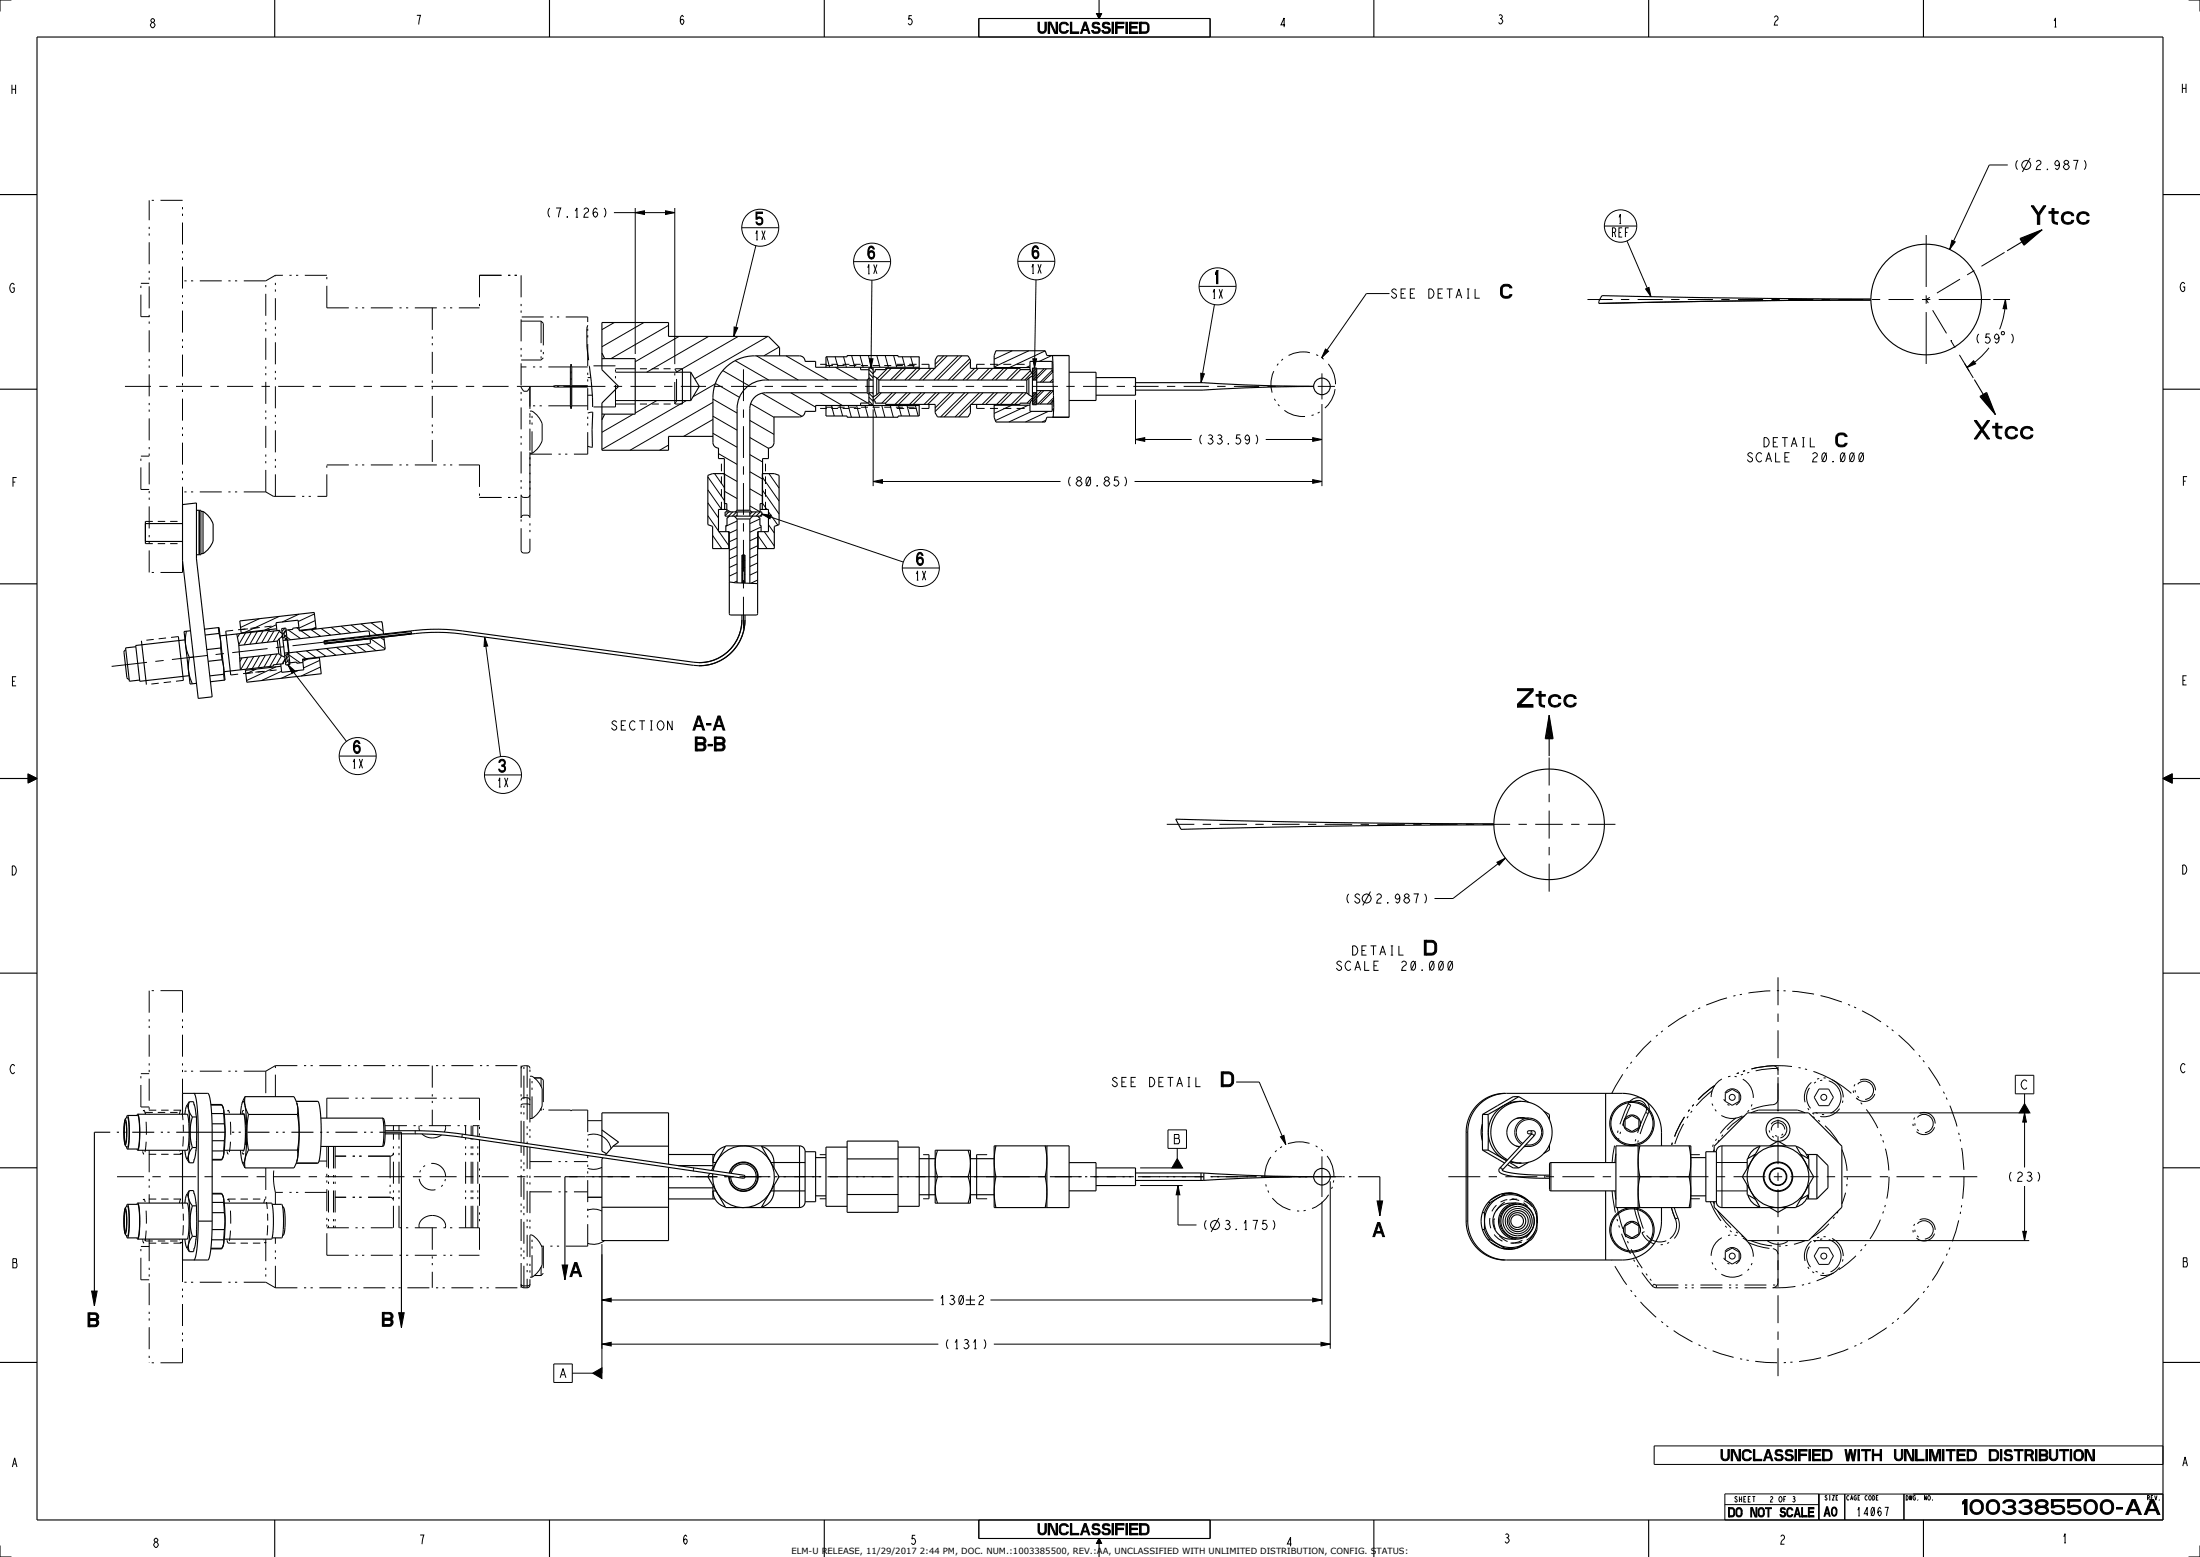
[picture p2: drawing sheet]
<svg xmlns="http://www.w3.org/2000/svg" width="1189mm" height="841mm" viewBox="0 0 1189 841" stroke-linecap="round" stroke-linejoin="round" font-family="sans-serif">
<g fill="#000">
<path d="M561 12h1v4a1.5 1.5 0 0 0 1 1 1.5 1.5 0 0 0 2-1v-4v4a2.3 2.3 0 0 1-2 2 2.3 2.3 0 0 1-2-2zM593 7h2l-1 3zM343 115l5-1v2zM360 114l5 1-5 1zM1055 130l2 1-3 4zM889 156l2-1 1 5zM1084 162l1 5h-2zM397 177h2l-2 5zM470 194h2l-1 5zM558 194h2l-1 5zM716 189l2 1-4 3zM1067 195l1 2-5 1z"/>
<path d="M649 202h2l-2 5zM614 237l5-1v2zM709 236l5 1-5 1zM412 278h5l-1 2zM472 260l5-1v2zM709 259l5 1-5 1zM156 359l3 3-1 2zM262 344l2 5h-2zM15 418l5 3-5 2zM1169 421l5-3v5zM809 466l5-3-4 4zM692 614l2-1 1 5z"/>
<path d="M1094 601l1 5h-2zM1094 596l3 5h-6zM636 626l3 5h-6zM637 640l1 5h-2zM744 649h3l-1 8zM745 660l-2 8h-1zM743 665h4v1h-4zM745 660h1l2 8h-1zM1093 665h2l-1 5zM304 683h3l-2 8zM311 682l-2 8h-1zM309 687h4v1h-4z"/>
<path d="M311 682h1l2 8h-1zM48 709h1v8h-1zM49 709h2a2.1 2.1 0 0 1 2 2 2.1 2.1 0 0 1-2 2h-2v-1h2l1-1-1-1h-2zM49 712h2a2.2 2.2 0 0 1 2 2 2.2 2.2 0 0 1-2 3h-2v-1h2l1-1v-2h-3zM50 697h3l-2 8zM207 709h1v7h-1zM208 709h2a2.1 2.1 0 0 1 2 2 2.1 2.1 0 0 1-2 2h-2v-1h2l1-1-1-1h-2zM208 712h2a2.2 2.2 0 0 1 2 2 2.2 2.2 0 0 1-2 2h-2v-1h2l1-1v-1h-3zM215 709h3l-1 8zM325 702l5-1v2zM709 701l5 1-5 1zM325 726l5-1v2z"/>
<path d="M714 725l5 1-5 1zM930 783h1v4a1.5 1.5 0 0 0 1 1 1.5 1.5 0 0 0 2-1v-4h1v4a2.3 2.3 0 0 1-3 2 2.3 2.3 0 0 1-2-2zM1127 783h1v6h-1zM1128 783l3 6h-1zM1131 783h1v6h-1zM934 814h1v5h-1zM935 814h2v1v3v1h-2h2v-1v-3h-2zM978 814h2v1h-2zM978 816h2v1h-2zM978 819h2h-2zM1061 811l1-1h1l-2 3zM1062 810h1v8h-1z"/>
<path d="M1065 816h1a2.7 2.7 0 0 0 3 1 2.7 2.7 0 0 0 2-4v-1h1a4 4 0 0 1-2 6 4 4 0 0 1-5-2zM1066 811a4 4 0 0 1 6 1h-1a2.7 2.7 0 0 0-4-1 2.7 2.7 0 0 0-1 4v1h-1v-3zM561 823h1v4a1.5 1.5 0 0 0 1 1 1.5 1.5 0 0 0 2-1v-4h1v4a2.3 2.3 0 0 1-3 2 2.3 2.3 0 0 1-2-2zM594 831l1 3h-2z"/>
</g>
<g fill="none" stroke="#000" stroke-width=".54">
<path d="M529 10h125v10h-125zM561 12h1v4a1.5 1.5 0 0 0 1 1 1.5 1.5 0 0 0 2-1v-4v4a2.3 2.3 0 0 1-2 2 2.3 2.3 0 0 1-2-2zM593 7h2l-1 3zM593 7h2M1085 89h-10l-21 46M1090 87a4 4 0 0 0 0 5M1097 85l-4 8M1121 87h2l-1 5M323 113l-1-1-1 2v3h1l1-1v-1l-1-1-1 2M332 115h33M343 115l5-1v2zM343 112v79"/>
<path d="M360 114l5 1-5 1zM365 112v85M409 133l-12 49M421 123h-20M867 122h18M879 130l13 30M1055 130l2 1-3 4zM471 151v48l1 1M481 141h-20M560 151l-1 48M570 141h-20M668 155h-20"/>
<path d="M751 159h-13l-24 34M793 156h1M793 156v5M797 156v5h3M889 156l2-1 1 5zM332 174l-7 4M348 174l-23 13M361 176l-31 18M397 177h2l-2 5zM656 165l-7 42M793 161h1M1077 162h9"/>
<path d="M1082 180l1-1v1l-1 1zM1084 162l1 5h-2zM1084 162l-1 9-2 7M343 199h.1M346 199h4M352 199h4M359 199h3M365 199h4M367 182l-24 13M383 182l-33 19M397 195l18 10M399 182l-33 19"/>
<path d="M409 192l22 13M415 182l-40 23M421 187l-8 5M425 192l22 13M441 197h.1M443 197h4M446 197h4M447 193l1 5M449 197h4M451 193l2 5M452 198l11 7M453 197h3"/>
<path d="M455 197h4M456 193l1 5M459 197h4M460 192l2 6M461 197h4M465 192l2 6M465 197h4M469 192l2 6M470 200l2 2M470 194h2l-1 5zM472 197h3M473 200h.1"/>
<path d="M474 192l2 6M478 197h4M478 192l2 6M480 199l-6 5M482 199l-7 6M483 192l2 6M484 197h4M485 197h4M488 199l-7 6M488 193l1 5M489 199l-6 6M490 197h4"/>
<path d="M491 197h4M492 193l2 5M495 199l-6 6M497 193h.1M497 199l-6 6M498 197h4M503 199l-6 6M505 199l-6 6M510 192l-5 5M512 192l-7 7M518 192l-13 13M520 192l-13 13"/>
<path d="M524 194l-11 11M524 195l-9 10M527 199l-7 6M528 197h4M529 199l-7 6M535 199l-7 6M535 197h4M537 199l-7 6M542 197h5M542 199l-6 6M544 199l-6 6M547 189l-10 5"/>
<path d="M549 197h5M550 199l-6 6M552 200l-6 5M556 189l-19 9M557 198l-2 1M558 199h.1M558 194h2l-1 5zM560 199l-2 2M560 200l-2 2M560 199h.1M564 199l-4 4M565 190l-19 9"/>
<path d="M566 199l-6 5M568 192l-6 3M569 200l-7 6M569 196h.1M716 189l2 1-4 3zM1062 196l2 4M1067 195l1 2-5 1zM1069 180a4 4 0 0 0 0 5M1075 188l-5 5-7 5M1075 180h-2v2a1.5 1.5 0 0 1 2 1 1.5 1.5 0 0 1 0 2 1.5 1.5 0 0 1-2 0M1080 182l-1 1h-1v-1v-1l1-1 1 1v3l-1 1h-1M343 218h.1"/>
<path d="M346 218h4M352 218h4M355 216l-12 7M359 218h3M365 218h4M371 216l-46 27M385 217l-45 26M385 216l13 7M387 207l-12 7M387 207l13 8M391 200l14 8M406 218l12 7"/>
<path d="M412 212l21 13M427 212l14 8M443 212l12 7M446 220h4M449 219l2 6M453 220h3M454 219l1 6M458 219l2 6M459 220h4M459 212l10 6M463 219l2 6M465 220h4"/>
<path d="M467 219l2 6M470 212l2 3v-1M470 217l2 2M470 215l2 2M470 204l1 1M470 202l2 2M471 212l1 1M472 220h3M472 219l2 6M476 212l-4 4M477 219l1 6M478 220h4"/>
<path d="M481 219l2 6M482 212l-5 6M484 212l-5 6M484 220h4M486 219l1 6M490 212l-6 6M490 219l2 6M490 220h4M492 212l-6 6M495 219l1 6M498 212l-6 6M500 212l-6 6"/>
<path d="M506 212l-7 6M508 212l-7 6M514 212l-9 8M516 212l-11 10M521 212l-13 13M523 212l-13 13M524 219l-6 6M529 212l-13 13M531 212l-6 6M537 212l-6 6M538 219h-1M539 212l-6 6"/>
<path d="M545 212l-6 6M547 219l-10 4M547 212l-6 6M553 212l-7 6M555 212l-7 6M556 219l-18 8M557 200l-5 5M558 201l-4 4M558 215l-3 3M558 212h.1M560 212l-2 2M560 202l-2 2"/>
<path d="M560 203l-2 2M560 205h.1M560 215l-2 3M560 217l-1 2M563 211l-5 5M564 211l-4 4M568 211l-7 7M569 201l-5 5M569 200h.1M569 205l-2 1M569 206h.1M569 211l-7 7"/>
<path d="M569 215l-3 3M569 216h.1M569 217l-2 1M614 216v24M649 202h2l-2 5zM714 218v45M342 224l-17 9M385 227l-16 9M385 234l13 8M385 225l13 7M405 236l10 6M405 227l13 8"/>
<path d="M441 221h.1M443 221h4M449 221h4M455 221h4M461 221h4M472 221v42M485 221h4M491 221h4M498 221h4M528 221h4M535 221h4M542 221h5"/>
<path d="M549 221h5M558 222l-13 6M565 227l-2 1M567 222l-13 6M569 225h.1M569 221h.1M614 237l5-1v2zM614 237h30M675 237l-1 1-1-1v-2h1l1 1v2l-1 2-1-1M684 237h30M709 236l5 1-5 1zM953 236a2.5 2.5 0 0 1 3 3 2.5 2.5 0 0 1-3 2z"/>
<path d="M361 240l-5 3M383 258l9 13M386 256l6 8M388 245l10 6M390 248h.1M390 250v5M390 257v4M391 256l1 1M391 256l7 4M405 255l7 4M405 246l7 4M412 258l9 13"/>
<path d="M414 248h.1M414 250v5M414 257v4M416 256l5 8M604 258h-1l-1 2a1.5 1.5 0 0 1 2 0 1.5 1.5 0 0 1 0 2 1.5 1.5 0 0 1-2 0M709 259l5 1-5 1zM947 245h-1h-1l2 3v1l-1 1-2-2M980 245h1h1v1l-1 1-1 3h2M1005 245h1h1v1v3l-1 1-1-2zM1007 245l-2 5M383 279l5 8M383 272l5 8"/>
<path d="M383 265l7 10M390 264v4M390 271v4M391 265l7 4M393 275l2 2M394 277l-2 1M396 277l-2 2M398 277l-2 2M398 278v1M405 273l6 3M405 264l7 4M407 277l-2 1"/>
<path d="M409 277l-3 2M411 277l-2 2M412 278h5l-1 2zM412 278l-1 1M412 278l76 26M412 272l2 3M412 265l9 13M414 264v4M414 271v4M415 276l5 8M472 260l5-1v2zM472 260h101"/>
<path d="M613 260h101M79 294h4M79 282h4M85 294h4M85 282h4M92 294h4M92 282h4M385 296h.1M385 289l5 7M389 287l5 8M393 287l1 1M398 281l-6 3"/>
<path d="M398 286l-4 2M398 291l-4 2M398 295l-4 2M398 300l-4 2M409 290l-4 2M409 295l-4 2M409 299l-4 2M410 289l5 7M411 280l-6 3M411 285l-6 2M413 287l5 8M415 283l3 5"/>
<path d="M398 305l-4 2M398 309l-4 2M398 314l-1 1M401 303h.1M401 307h.1M401 311h.1M401 314v1M403 303h-1M403 306l-1 1M403 310h-1M403 314h-1M409 304l-4 2"/>
<path d="M409 309l-4 2M409 313l-3 2M508 307h-20M134 340h-5M140 334l-10 5M140 339h-5M147 338l-4 1M149 337l-6 3M151 333l-19 9M154 339l-2 2M160 339l2 1M162 332l-9 4"/>
<path d="M170 332l-9 4M170 335l-8 4M171 339l-2 1M173 339l6 4M179 339l5 3M184 338l6 4M190 338l5 3M195 337l9 6M201 336l6 5M206 336h.1M83 345l-4 1M90 345h-4"/>
<path d="M96 344h-4M126 340l-4 1M130 342l-2 2M131 355l-1 2M133 342l-4 6M134 355l-4 7M136 342l-4 6M137 355l-4 6M139 341l-4 7M140 354l-4 7M142 341l-4 7M143 354l-3 7"/>
<path d="M145 340l-4 7M147 354l-4 6M148 341l-3 6M150 353l-4 7M151 340l-3 7M152 354l-3 5M153 343l-1 1M153 358v1M154 343l3 3M154 356l-1 1M155 341l-2 2M155 343l-2 2"/>
<path d="M155 345l-1 1M156 359l3 3-1 2zM156 353l6 5M156 353l-2 1M156 340l6 5M156 354l-2 2M156 356l-2 2M157 358l-1 1 31 41M160 352l5 4M163 341l5 3M166 352l5 3M166 356l-2 1"/>
<path d="M168 340l5 4M171 351l5 4M173 357l-9 4M176 350l6 4M177 347l-1 1M181 346h-2M182 350l5 3M183 347h-2M186 345h-1M187 349l5 4M188 346h-1M192 344l-1 1"/>
<path d="M193 348l5 4M194 345l-1 1M197 344h-1M198 348l5 3M199 345h-1M200 345l8 5M203 343h-1M205 344l-1 1M206 344l2 2M209 342l-1 1M211 343l-2 1M214 342h-1"/>
<path d="M216 343h-1M220 341l-1 1M222 342l-1 1M262 344l2 5h-2zM262 344l9 65M86 369h-4M92 368l-4 1M99 368h-4M129 364l-4 1M137 363l-6 1M138 361l-5 3M143 363h-5"/>
<path d="M149 360l-16 8M149 362h-3M152 363l-11 5M161 362l-9 4M173 360l-10 5M174 364h-1M333 390l-1-1-1 1 2 3v1h-1l-2-1M336 392h1M338 389h-2v5h2M15 418l5 3-5 2zM15 418l5 3-5 2M203 408h-20"/>
<path d="M282 419h-20M1169 421l5-3v5zM809 466l5-3-4 4zM814 463l-29 22h-10M729 483a4 4 0 0 0 0 5M735 484l-1-1-2 1 3 2v1l-2 1-1-1M741 482l-4 7M744 484l1-1 2 1-3 3v1h3M750 487v1zM757 484l-2 2-1-1v-1l1-1 1 1 1 2-2 2-1-1M760 485l-1-1 1-1 2 1-1 1M764 483h3l-2 5"/>
<path d="M725 520l-1-1-1 1 2 2v2h-2l-1-1M731 511a2.5 2.5 0 0 1 3 2 2.5 2.5 0 0 1-3 3zM758 520v-1l2 1v1l-2 2v1h2M783 520l1-1 1 2v2l-1 1-1-2zM785 519l-2 5M77 600h.1M78 600h-1M78 600h.1M80 600h4M87 600h4M94 600h4M97 600v1"/>
<path d="M98 600h-1M98 600h.1M123 600h.1M123 600h1M124 600h.1M131 600v1M131 600h.1M131 600h1M132 600h.1M604 583l-1-1-2 1 3 2-1 2h-1l-1-1M646 582v5h3M668 584h13l14 34"/>
<path d="M1089 581h10v10h-10zM1094 596l3 5h-6zM1094 591v5M77 602h.1M78 600v1M79 601h4M79 619v2M79 619h.1M79 618v1M79 617v1M79 606h.1M79 606v2"/>
<path d="M79 608h.1M79 608v5M79 613h.1M85 601h4M92 601h4M97 601v1M97 601h.1M97 600h.1M98 601h.1M98 601l1 2M98 602h1M99 602v1"/>
<path d="M99 603h.1M99 603v1M99 604h.1M99 604v1M99 618v1M99 617v1M99 608v3M99 615v3M99 615h.1M99 614h.1M99 614v1M99 611h.1"/>
<path d="M123 602h.1M124 600v1M124 619v2M124 619h.1M125 618l-1 1M125 618h.1M125 617h.1M125 606h.1M125 606v2M125 617v1M125 608h.1M125 608v5"/>
<path d="M125 608v1M131 601v1M131 601h.1M132 602h.1M132 602v1M132 603h.1M132 603l1 2M133 605h.1M133 605v2M133 618v1M133 618h.1M133 607h.1"/>
<path d="M133 607v1M133 616v2M133 616h.1M133 614v2M133 614h.1M133 612v2M631 610h10v10h-10zM692 614l2-1 1 5zM792 612h1M931 619v33M980 601h117M1094 601l1 5h-2z"/>
<path d="M1094 601v30M77 621h.1M77 621v1M77 622h.1M77 622v1M77 623h.1M77 623h1M78 623h.1M78 622h.1M79 621l-1 1M79 621h.1M80 623h4"/>
<path d="M87 623h4M94 623h4M97 622h.1M97 623h1M98 623h.1M123 621h.1M123 621v1M123 622h.1M123 622v1M123 623h.1M124 622h.1M124 621v1"/>
<path d="M124 621h.1M131 621h.1M131 622h.1M131 622v1M131 623h.1M131 624h.1M131 623v1M132 623l-1 1M132 623h-1M132 623h.1M443 624h3M499 624h3"/>
<path d="M528 624h6M616 631h23M636 626l3 5h-6zM636 620v6M719 638v91M914 624h5M928 628h16M77 648h.1M78 648h-1M78 648h.1M78 648v1M78 649h.1"/>
<path d="M79 654h.1M79 654v2M79 656h.1M79 656v5M80 648h4M87 648h4M94 648h4M97 649v1M97 649h.1M97 648h.1M97 648v1M98 648h-1"/>
<path d="M98 648h.1M98 649h.1M98 649l1 2M99 650v1M99 651h.1M99 651v1M99 652h.1M99 652v1M99 656v3M99 659h.1M123 650h.1M123 648h.1"/>
<path d="M123 648h1M123 648h4M124 648h.1M124 648v1M125 654h.1M125 654v2M125 656h.1M125 656v5M125 656v1M130 648h4M137 648h4M143 649v1"/>
<path d="M143 649h.1M143 648v1M143 648h.1M144 649v2M144 650v1M144 651h.1M144 651v1M144 652h.1M144 652v1M145 656v3M443 648h3M499 648h3"/>
<path d="M528 648h6M616 640h23M637 640l1 5h-2zM637 640v22h10M652 659a4 4 0 0 0 0 5M659 658l-4 7M685 659h-2l-1 2a1.6 1.6 0 0 1 3 1 1.5 1.5 0 0 1-1 2 1.5 1.5 0 0 1-2-1M714 649v56M744 649h3l-1 8zM792 660h1M805 659h.1M805 659v2"/>
<path d="M805 658v1M806 654h.1M807 659v2M807 659h.1M807 658h.1M807 658v1M807 652l-1 2M807 652v1M807 652h.1M808 652h-1M809 651h-1M809 651l-1 1"/>
<path d="M809 651h.1M809 654h.1M809 653h.1M810 653h.1M810 652h.1M810 652l-1 2M811 649h.1M811 651l-1 1M811 651h.1M813 649l-2 2M813 648h.1M813 648l-2 1"/>
<path d="M815 648h-2M817 648h1M818 648h-2M818 648h.1M818 648h1M818 648h3M820 648h-1M820 648h-2M821 648h.1M823 650h.1M823 650l2 1M824 649h.1"/>
<path d="M824 649l2 1M825 649h.1M825 651h.1M825 651l1 1M826 650h.1M826 650h1M826 650l2 2M827 650h.1M827 653h.1M828 651h.1M828 652h.1M830 655v1"/>
<path d="M830 655h.1M830 656l1 2M830 656h.1M831 658h.1M831 658v2M914 648h5M928 643h16M1094 641v29M77 669h.1M77 669v1M77 670h.1M77 670v1"/>
<path d="M77 671h.1M77 671h1M78 671h.1M78 670h.1M79 670h4M79 669l-1 1M79 669h.1M79 667v2M79 667h.1M79 666v1M79 665v1M79 661h.1"/>
<path d="M80 671h4M85 670h4M87 671h4M92 670h4M94 671h4M97 669h.1M97 670h.1M97 671h.1M97 671h1M98 671h.1M99 666v1M99 665v1"/>
<path d="M99 662h.1M99 662v4M123 669h.1M123 669v1M123 670h.1M123 670v1M123 671h.1M123 671h4M124 670h.1M124 669v1M124 669h.1M124 667v2"/>
<path d="M124 667h.1M125 666l-1 1M125 666h.1M125 665h.1M125 665v1M125 661h.1M130 671h4M137 671h4M143 670h.1M143 671h.1M144 671h-1M144 671h.1"/>
<path d="M145 666h.1M145 666l-1 1M145 665v1M145 663v1M145 663v3M145 662h.1M145 662v1M325 678v51M743 665h4v1h-4zM745 660l-2 8h-1zM745 660h1l2 8h-1zM805 661l1 2"/>
<path d="M805 661h.1M805 661v1M805 662h.1M806 663h.1M807 661h.1M807 661l1 2M808 667h.1M808 663h.1M808 663v1M808 667v1M808 667l2 2M809 669h.1"/>
<path d="M809 669h1M810 669h.1M810 669l1 1M810 667h.1M810 667v1M810 667l2 2M811 670h1M812 670h.1M812 669h.1M812 669l2 1M814 670h.1M814 670l1 1"/>
<path d="M818 671h-1M818 671h-2M818 671h.1M819 671h-1M819 671h.1M820 671h.1M821 671h-3M821 671h-1M821 671h.1M823 671h-2M823 671h.1M823 670l-2 1"/>
<path d="M823 670h.1M825 670h.1M825 668h.1M825 668v1M826 667l-1 1M826 667h.1M827 669l-2 1M827 669h.1M827 666l-1 1M827 668v1M827 668h.1M828 667l-1 1"/>
<path d="M829 667h.1M829 667h-1M829 666h.1M830 665h.1M830 665l-1 2M831 661h.1M831 660h.1M831 660v1M980 670h117M1093 665h2l-1 5zM50 697h3l-2 8zM304 683h3l-2 8z"/>
<path d="M309 687h4v1h-4zM311 682l-2 8h-1zM311 682h1l2 8h-1zM521 700l-3 5M524 700v5M48 709h1v8h-1zM49 709h2a2.1 2.1 0 0 1 2 2 2.1 2.1 0 0 1-2 2h-2v-1h2l1-1-1-1h-2zM49 712h2a2.2 2.2 0 0 1 2 2 2.2 2.2 0 0 1-2 3h-2v-1h2l1-1v-2h-3zM207 709h1v7h-1zM208 709h2a2.1 2.1 0 0 1 2 2 2.1 2.1 0 0 1-2 2h-2v-1h2l1-1-1-1h-2zM208 712h2a2.2 2.2 0 0 1 2 2 2.2 2.2 0 0 1-2 2h-2v-1h2l1-1v-1h-3zM215 709h3l-1 8z"/>
<path d="M325 702l5-1v2zM325 702h179M519 700l2 1-1 3-1 1-1-2zM522 702h5M522 705h5M535 702h179M709 701l5 1-5 1zM325 726l5-1v2zM325 726h182M537 726h182M714 725l5 1-5 1zM894 781h275v10h-275z"/>
<path d="M930 783h1v4a1.5 1.5 0 0 0 1 1 1.5 1.5 0 0 0 2-1v-4h1v4a2.3 2.3 0 0 1-3 2 2.3 2.3 0 0 1-2-2zM1127 783h1v6h-1zM1128 783l3 6h-1zM1131 783h1v6h-1zM932 807h237v14h-237zM932 813h51M934 814h1v5h-1zM935 814h2v1v3v1h-2h2v-1v-3h-2zM947 808h2M948 808v3M978 814h2v1h-2zM978 816h2v1h-2z"/>
<path d="M978 819h2h-2zM983 807v14M993 808h-1v2h1M997 807v14M1012 808a1.2 1.2 0 0 1 1 1 1.2 1.2 0 0 1-1 1zM1014 809h1M1015 808h-1v2h1M1019 814h1v5M1029 807v14M1042 808a1.2 1.2 0 0 1 1 1 1.2 1.2 0 0 1-1 1zM1045 810h.1M1061 811l1-1h1l-2 3z"/>
<path d="M1062 810h1v8h-1zM1065 816h1a2.7 2.7 0 0 0 3 1 2.7 2.7 0 0 0 2-4v-1h1a4 4 0 0 1-2 6 4 4 0 0 1-5-2zM1066 811a4 4 0 0 1 6 1h-1a2.7 2.7 0 0 0-4-1 2.7 2.7 0 0 0-1 4v1h-1v-3zM529 821h125v10h-125zM561 823h1v4a1.5 1.5 0 0 0 1 1 1.5 1.5 0 0 0 2-1v-4h1v4a2.3 2.3 0 0 1-3 2 2.3 2.3 0 0 1-2-2zM593 834h2M594 831l1 3h-2z"/>
<circle cx="1095" cy="89" r="2.5"/>
<circle cx="411" cy="123" r="10"/>
<circle cx="876" cy="122" r="9"/>
<circle cx="471" cy="141" r="10"/>
<circle cx="560" cy="141" r="10"/>
<circle cx="658" cy="155" r="10"/>
<circle cx="498" cy="307" r="10"/>
<circle cx="193" cy="408" r="10"/>
<circle cx="272" cy="419" r="10"/>
<circle cx="739" cy="485" r="2.5"/>
<circle cx="760" cy="486" r="1.4"/>
<circle cx="820" cy="660" r="7"/>
<circle cx="657" cy="662" r="2.5"/>
</g>
<g fill="none" stroke="#000" stroke-width=".6" stroke-linecap="butt">
<path d="M6 0h-6v6M148 0v20M297 0v20M445 0v20M593 7l1 3 1-3M594 0v7M743 0v20M891 0v20M1040 0v20M1183 0h6v6M20 20h1149v801h-1149zM529 20v-10h125v10"/>
<path d="M0 105h20M1169 105h20M1092 129l12-5-10 8zM1096 129l-2 1 3-2-3 2v-1l4-2-4 4-1-2 7-3-6 5-1-2 8-3-7 6-2-3 10-4-8 7-2-3M1104 124l-19 11M318 176l-1 1v11l1 6M1011 162a30 30 0 0 0 44 26 30 30 0 0 0 2-51 30 30 0 0 0-46 22v2h-72l-73-1-2 3v1M1011 162l-74 1-73 1M1011 162l-73 1-74 1M319 198l1 22M325 191l2 3M327 194h-2"/>
<path d="M327 194h16v30h-16M369 199v19M421 192v-4l-6-6h-54v-8h-36v26l9 9-9 9v25h36v-7h24M446 198v-5h12v-1h27v1h12v6M465 198v2h5M470 199h2v20h-2zM497 198h-56v-3h-6l-1-2-1-1h-25a22 22 0 0 0-23 23v25l1 1 2 1v6h3v24h2v5M502 197v2M528 197v2M537 199h20M557 200v-5h12v6M558 199h2v20h-2z"/>
<path d="M560 199h9M569 192v33M578 192h-12l-1-3h-27l-1 3v7M0 210h20M343 216h30M343 201h30M373 201l5 8-5 7M373 201v15M469 205h-55a15 15 0 0 0-16 16v55M469 212h-55a9 9 0 0 0-9 9v55M469 205v7M469 212l1 1"/>
<path d="M470 218h-5v1M470 204l-1 1M470 212h2M470 205h2M472 216l1 1v1h6h26v5l2 2h16l1-2v-5h27h6v-1l1-1M472 202l1-1v-1h6v-1h26v-5l2-2h16l1 2v5h27v1h6v1l1 1M472 203l2 1M474 213l-2 1M474 204v9M474 204l1 1M475 212l-1 1M475 212h80"/>
<path d="M475 205h80M475 205v7M497 219h-56v3h-6l-1 2-1 1h-15v15l-1 1-2 1v6h-3v24h-1v5M497 218v7h-12h-27h-12v-6M502 218v3M528 218v3M537 218v7l1 3h27l1-3h12M537 219h20M555 212l1 1M555 205v7M556 204l-1 1M556 213l2 1"/>
<path d="M556 204v9M558 203l-2 1M558 212h2M558 205h2M560 218h9M560 211h9M560 206h9M569 216v6h-12v-4M1067 205l11 19M1070 214l4-2 4 12zM1074 212l-4 2 8 9-4-10-3 1 6 8-4-9-2 1 5 6-3-7-1 1 3 4-2-4-1 1 2 2-1-3v1l1 1M1169 210h20"/>
<path d="M320 223v19M325 224h2M327 224l-2 3M99 273l7-1v30l9 74-8 1-8-74zM106 276h2v24h-2M392 275v-19h-7l-2 1v26l2 1v12h9M392 277h20v2h-20zM393 275h-5v12h6v27l15 1v-28h6v-12h-4M394 279l-1 1-1 7M397 279l1 1M398 276h7M398 276l-1 1"/>
<path d="M398 277v2M405 277v2M405 276l1 1M407 279l-2 1M409 279l2 1v7M412 275v-19h6l3 1v26l-3 1v12h-9M79 282v12M394 287v9M398 280h7M398 280v35M401 300v15M402 300v15"/>
<path d="M405 280v35M410 287v9M0 315h20M401 315v-15h2v15M1169 315h20M111 340l7-1 4 28-8 1M118 339v3M152 340l2-1 3 20h-3zM162 339l-8 1-1 2 1 2 1 2M68 351l-1 1 2 14 1 1M73 349l-5 1 2 18 5-1M76 346l3 24"/>
<path d="M96 344l3 24M100 346l-27 3 3 19 26-3M101 341a21 21 0 0 0 1 14M102 355a21 21 0 0 0 2 14M103 341h-4l4 28h3M105 355h-3M118 342l1 4v4M118 342l-7 1M119 350l1 6M119 350l-7 1M120 356l1 4v4M120 356l-8 1"/>
<path d="M122 341l3 24M128 342a75 75 0 0 1 2 20M150 346l1 7M150 346l-21 3M151 353l1 1M151 353l-21 3M151 345l1 9M151 345l-1 1M152 354l2 1M153 343l-2-1v-2l-5 1v-1l-27 3M153 344l-2 1M154 356l-1 1v1l-5 1v1l-27 3"/>
<path d="M155 346h-2M155 346l1 7M156 352l-2 1M156 353l-1 1v3l1 1h8M162 340l9-1-1-8-40 4v7l20-2-1-4 12-1 1 6 44-5h1v6M175 346l47-5 1 1-48 6zM200 343v-2h-1l-44 5M200 345v2v1l-44 5M207 344l1 6v1l-44 5v6l-12 1v-3l-19 2v7l41-5-1-9-9 1M222 341l-47 6M222 342l-47 5M121 364v3"/>
<path d="M121 364l-8 1M837 386v22M837 386l2 13h-4zM837 396v1v-2l1 3h-1v-5l1 5h-2l1-7 1 7h-2l1-9 2 10h-3l1-11 2 11h-4M15 418v5M0 421h20M1169 421h20M807 445v1M807 445l-82-1-90-2 3 6 87-2h82M807 445a30 30 0 0 1 45-26 30 30 0 0 1 1 51 30 30 0 0 1-46-22v-2M0 526h20M1169 526h20"/>
<path d="M101 598l-1 4M101 598v-1l1 2M102 599l2 4M102 599l1 13M102 595l-1 3M102 595v4M102 595h3v2M105 591l1 1v5l1 15M114 597h6M120 597l1 2M121 599l1 13M121 599v2"/>
<path d="M131 596l-1 6M131 595v1M131 595h1v2M132 592h27l2 5M132 592l-1 3M132 592v5M132 597l1 15M132 597l2 5M160 595h12M160 596l1 1M161 597v5M161 597l1 15"/>
<path d="M813 597l-9 5M813 597l-4 3-2 3-2 4-1 5M813 591a21 21 0 0 0-21 21v48a21 21 0 0 0 21 21M821 592l5 3M821 592l-8 5M821 592h-3l-17 10M822 595h-5l-4 2M868 591v37M51 612v93M67 608l1-3 1-1 1 8-1 8-1-1-1-2v-9M67 608l1-3 1 7-1 6-1-3v-7M68 606v5v6l-1-5z"/>
<path d="M68 619l1 2M69 603h6v9v9h-6M69 603l-1 1M69 603l1 2v7v6l-1 3M74 602v1M74 602l1 3 1 7-1 6-1 3M74 602h27l1 3v7v6l-1 3h-27M79 601v1M99 602v-11h13l2 7 1 14M103 612l-1 12M103 612l1 8M104 603l-1 9"/>
<path d="M104 620l-2 4M104 620h2M104 603h2M106 601v2M106 603v4M106 616v4M106 620v2M107 612v48M107 612h8M114 601h7M115 607h6M115 612v48"/>
<path d="M115 616h6M121 601v6M121 602h11M121 607l1 5M121 616v6M122 612l-1 12M122 612l-1 4M133 612l-1 14M133 612l1 9M134 602l-1 10M134 602h27M161 602l1 10"/>
<path d="M162 612l-1 9M162 612l-1 14M217 612v105M325 610l9 7-3 2M331 619l-4 5M331 619h30M392 619a9 9 0 0 0-7 9h2M411 619l10 17-10 16M412 619a10 10 0 0 1 6 12M432 619l2 1 1 2v27l-1 3h-2M432 619h-40l-7 13M432 619v33"/>
<path d="M458 616h27v39h-27zM537 619h29v33h-29zM538 619l-1 8 1 9M565 619l1 8-1 9M801 602v19M801 602h3M804 602v10M804 612v9M804 612l1 4 2 4 2 3 4 3M826 611v1M834 600h1a3 3 0 0 1 2 4v1M837 618v1a2.8 2.8 0 0 1-2 3l-1 1"/>
<path d="M878 605l4-2 4 2v4l-4 2-4-2zM885 619h29v33h-29zM886 619l-1 8 1 9M898 619v-7a21 21 0 0 0-21-21h-63a21 21 0 0 0-21 21v48a21 21 0 0 0 20 21M913 619l1 8-1 9M951 619a9 9 0 0 0-6 7M951 619l-9 17 9 16M956 619l5-3 4 3M971 619a9 9 0 0 1 6 7M0 631h20M99 621v29M100 621l1 5"/>
<path d="M101 626l1 2M102 624v4M102 624l-1 2M105 626v2h-3M115 626h5M115 622h6M120 626l-5 1M121 624l-1 2M121 622v2M121 621h11M130 621l1 6M131 627v1"/>
<path d="M131 628l1 3M132 626v2h-1M132 626v5M134 621l-2 5M134 621h27M160 628h12M161 626l-2 5h-27M161 626l-1 1M161 621v5M305 636v55M326 625l-1 1v44h36v-39M328 623l-3-1v-21h36v28"/>
<path d="M361 624h24v7M366 630h19M384 634l-1 2 9 16h40M417 628h18M441 625h5M458 626h27M497 626h8M502 624v24M505 621h19v29h-19zM507 636l-2 7 2 7M507 621l-2 7 2 8M507 636h16"/>
<path d="M523 636l1 7-1 7M523 621l1 7-1 8M524 626h13M528 624v24M538 636l-1 8 1 8M538 636h27M565 636l1 8-1 8M746 636v21M801 621l12 7M801 621h3M804 621l9 5M813 626l1 1"/>
<path d="M815 629l3 2h3M816 628l5 3M816 628h6M826 628l-5 3M886 636l-1 8 1 8M886 636h27M913 636l1 8-1 8M914 625h8M926 622v-3l18-18h33l18 18v33l-18 18h-33l-18-18v-3M928 620l3-1h40l9 17-9 16h-41l-2-1v-2v-27zM949 623l-5 3v5M973 623l5 3v5"/>
<path d="M977 624h5M982 624v24M982 624l6 6v12l-6 6M1169 631h20M67 656l1-3 1-1 1 8-1 8-1-1-1-2v-9M67 656l1-3 1 7-1 6-1-3v-7M68 654v5v6l-1-5zM69 651h6v9v9h-6M69 651l-1 1M69 651l1 2v7v6l-1 3M74 650v1M74 650l1 3 1 7-1 6-1 3"/>
<path d="M74 650h27l1 3v7v6l-1 3h-27M101 646l-1 4M101 646v-1l1 2M102 647l2 4M102 647l1 13M102 643l-1 3M102 643v4M102 643h3v2M103 660l-1 12M103 660l1 8M104 651l-1 9M104 651h2"/>
<path d="M106 649v2M106 651v4M107 660l-1 14v5l-1 2M107 660h8M115 660l-1 13-2 8h-13v-12M115 645h5M115 655h6M115 649h6M120 645l1 2M121 647l1 13M121 647v2M121 649v6"/>
<path d="M121 650h26v3l1 7-1 6v3h-26M121 655l1 5M122 660l-1 12M122 660l-1 4M147 651h5l1 9-1 9h-5M153 652l1 2v6v6l-1 1M325 652h36M361 642h24M385 640v8h-24M387 643h-2a9 9 0 0 0 7 9M417 643h18M418 640a10 10 0 0 1-6 12"/>
<path d="M441 646h5M458 645h27M497 645h8M524 645h13M801 655h1M802 655v5M802 660v4M802 660l1 3 1 4 2 3 3 2M804 649h1M805 649l-3 6M809 647l-4 2M809 647l-3 2-2 3-1 4-1 4"/>
<path d="M809 647l4-1 4-1 3 1 4 1M811 645l-5 3M813 645l-4 2M816 645h4l4 2M816 645h-3M816 645h-4h1M820 650l5 1 3 4M820 650l-4 1-3 2-2 3-1 4 1 3 2 3 3 3h4M820 650h-6l-3 2-3 3-1 5 1 4 3 3 3 2h6M820 651l5 1 3 3M820 651h-3l-3 2-2 3-1 4 1 3 2 3 3 2 3 1M820 651h-3l-4 2-2 3v4v3l2 3 4 2 3 1"/>
<path d="M824 647a11 11 0 0 1 7 13M824 647l3 2 2 3 1 4 1 4M828 655l1 5-1 4-3 3-5 2M828 655l1 5-1 5-4 3-4 1M831 660a11 11 0 0 1-7 12M831 660l-1 3-1 4-2 3-3 2M868 643v38M898 652v8a21 21 0 0 1-21 21h-64M914 646h8M944 640v5l5 3M945 645a9 9 0 0 0 6 7M956 652l5 3 4-3"/>
<path d="M977 645a9 9 0 0 1-6 7M977 648h5M978 640v5l-5 3M68 667l1 2M79 669v1M100 669l1 5M101 674l1 2M102 672v4M102 672l-1 2M104 668l-2 4M104 668h2M105 674v2h-3"/>
<path d="M106 664v4M106 668v2M114 674h6M114 670h7M115 664h6M120 674l-6 1M121 672l-1 2M121 670v2M121 664v6M801 664h1M802 664l3 6M804 670h1"/>
<path d="M805 670l4 2M806 671l5 3M809 672l4 2M809 672l4 1 4 1 3-1 4-1M813 674l3 1M813 674h-1l4 1M824 672l-4 2-4 1M878 662l4-2 4 2v4l-4 3-4-3zM0 736h20M1169 736h20M983 807v14M997 807v14"/>
<path d="M1029 807v14M1034 807h135M0 835v6h6M148 821v20M297 821v20M445 821v20M529 821v10h125v-10M593 834l1-3 1 3M594 834v7M743 821v20M891 821v20M1040 821v20"/>
<path d="M1189 835v6h-6"/>
<circle cx="820" cy="660" r="5"/>
<circle cx="820" cy="660" r="8"/>
<circle cx="820" cy="660" r="6"/>
</g>
<path d="M558 200l1-1M558 201l2-2M558 203l2-2M558 205l2-3M558 213l1-1M558 215l2-2M558 217l2-3M558 218l2-2M559 205l1-1M559 219l1-1" fill="none" stroke="#000" stroke-width=".54" stroke-dasharray="13.6 13.6" stroke-linecap="butt"/>
<path d="M107 612h-56M217 612h-102M507 636h-202M538 636h-15M746 636h-181" fill="none" stroke="#000" stroke-width=".6" stroke-dasharray="11.9 3.6 1.2 2.4 1.2 3.6" stroke-linecap="butt"/>
<g fill="none" stroke="#000" stroke-width=".54" stroke-dasharray="11.9 3.6 1.2 2.4 1.2 3.6" stroke-linecap="butt">
<path d="M144 152h-45M149 149l-5 3M259 149v17M259 149h23M177 166v-17M177 166h82M234 166v85M292 173v21M294 175l-2-2M294 175v18M294 193l-2 1M308 198l1-1"/>
<path d="M308 198v10M308 198h-26M309 198v10M309 198v-1M318 198h-9M343 199h-10M286 209v22M308 209v10M308 209l1-1M308 208l1 1M308 219h-22M308 209h-8"/>
<path d="M308 208h-8M309 209v10M318 219h-9M318 209h-9M318 209h-18M318 208h-9M333 220v-22M343 218h-10M343 216h-10M343 201h-10M365 218v-19M722 208a17 17 0 0 0-26-16 17 17 0 0 0-1 30 17 17 0 0 0 27-13v-1"/>
<path d="M309 221v-24M309 221v-2M309 221l-1-2M177 251h82M259 251v18M286 244v23M286 245h32M318 245v-74M144 266v-114M144 266h-45M148 268h29M148 268l-4-2"/>
<path d="M149 268v-119M177 268v-17M259 269h23M282 280v-11M282 267v1l1 1M283 278l-1 1v1M285 278h-2M285 269l1-1v-1M286 267v30M286 280v-1l-1-1M282 297v-17M282 297v1l1 1"/>
<path d="M285 299l1-1v-1M144 579v13M144 579h-45M149 576l-5 3M234 576v32M958 576l-12 2-11 3M149 592v-16M177 593h82M259 593v21M282 597l1-1M283 593h-1v1M285 593v25"/>
<path d="M285 596h-2M285 593h-2M286 594v24M286 594l-1-1M286 597l-1-1M289 582h3M292 582v5M292 599v1M294 583l-2-1M294 583v17M308 600h-16M318 600v22"/>
<path d="M318 600h-9M880 596a6 6 0 0 1 5-3M880 596a90 90 0 0 0-9 32M881 597l-1-1M881 597l-4 11-3 11M885 593a6 6 0 0 1 5 3M890 596a6 6 0 0 1 1 6M927 586a60 60 0 0 0-24 33M932 591v4M932 595l4 2M936 588l-4 3M936 597l4-2"/>
<path d="M938 593a1.6 1.6 0 0 0-2-2 1.6 1.6 0 0 0-1 3 1.6 1.6 0 0 0 3-1M940 595v-4M940 591l-4-3M950 600h11M950 600l-4 1M958 597l-7 1-6 2M958 597l2-1 1-2M961 594v-16M961 600h10M980 593l3 4M983 588l-3 5M983 597h5"/>
<path d="M987 593a1.6 1.6 0 0 0-2-2 1.6 1.6 0 0 0 0 3 1.6 1.6 0 0 0 2-1M988 597l3-4M988 588h-5M991 593l-3-5M995 593a9 9 0 0 0-14-9 9 9 0 0 0-1 16 9 9 0 0 0 15-6v-1M996 593a11 11 0 0 0-15-10 11 11 0 0 0-1 18 11 11 0 0 0 16-7v-1M1014 589a6 6 0 0 0-9-5 6 6 0 0 0-1 10 6 6 0 0 0 10-4v-1M177 604v-11M208 608h51M259 616v62M282 617v-23M283 617v-24"/>
<path d="M285 619v77M286 620v74M309 600h-1M325 605h-7M889 601l2 1M889 601l1-4-3-2h-3l-3 2M889 601l-3 9-3 9M891 602l-4 7-2 10M938 604l-8 7-3 5-3 6M943 603l-9 6-6 8M965 610a4 4 0 0 0-6-3 4 4 0 0 0 0 6 4 4 0 0 0 5-2l1-1M966 610a5 5 0 0 0-7-4 5 5 0 0 0-1 8 5 5 0 0 0 8-3v-1"/>
<path d="M976 601l-5-1M994 617l-7-8-8-6M1046 607a6 6 0 0 0-9-5 6 6 0 0 0-1 10 6 6 0 0 0 10-4v-1M144 631v19M177 627h-5M286 627h32M721 635a19 19 0 0 0-28-16 19 19 0 0 0-1 32 19 19 0 0 0 29-14v-2M873 623v5M926 621v1M995 621a37 37 0 0 1 0 29M149 651v-7M149 644l-1-7v-6"/>
<path d="M177 644h-28M286 644h32M871 643a90 90 0 0 0 22 52M873 643v5M874 652a89 89 0 0 0 20 42M883 652l4 14M885 652l4 13M903 652l2 6M905 658a9 9 0 0 1-4 12M907 658h-2M907 658l1 4-1 4-2 3-4 3h-4h-4l-3-3-3-3M924 649l3 6 3 5 8 7"/>
<path d="M926 649v1M928 654l6 8 9 6M144 669v24M177 678v-59M177 678h82M177 663h82M234 663v33M294 673v15M318 673v-49M887 666l2-1M901 670a9 9 0 0 1-12-5M932 676v5"/>
<path d="M936 674l-4 2M938 678a1.6 1.6 0 0 0-2-1 1.6 1.6 0 0 0-1 3 1.6 1.6 0 0 0 3-1v-1M940 676l-4-2M945 671l6 2 7 1M946 670a37 37 0 0 0 30 0M961 677l-1-1-2-2M979 668l8-6 7-8M980 678l3 5M983 674l-3 4M987 678a1.6 1.6 0 0 0-2-1 1.6 1.6 0 0 0 0 3 1.6 1.6 0 0 0 2-1v-1M988 674h-5M991 678l-3-4"/>
<path d="M995 678a9 9 0 0 0-14-8 9 9 0 0 0-1 16 9 9 0 0 0 15-6v-2M996 678a11 11 0 0 0-15-9 11 11 0 0 0-1 18 11 11 0 0 0 16-7v-2M1046 664a6 6 0 0 0-9-5 6 6 0 0 0-1 10 6 6 0 0 0 10-4v-1M144 693h-45M149 696v-27M149 696l-5-3M282 694v-75M282 694v1l1 1M283 696v-77M283 695l-1-1M285 696h-2M285 695h-2"/>
<path d="M285 696l1-1v-1M285 695l1-1M289 689h3M292 684v5M294 688l-2 1M893 695l1-1M893 695l2 1M894 694h1M895 696h63M895 694h66M895 696v-2M932 681l4 2"/>
<path d="M936 683l4-2M940 681v-5M961 693v-16M983 683h5M988 683l3-5"/>
</g>
<!-- layer: AXIS -->
<g fill="none" stroke="#000" stroke-width=".54" stroke-dasharray="11.9 3.6 1.2 2.4 1.2 3.6" stroke-linecap="butt">
<path d="M99 108h-18M76 153h5M177 149h-28M259 149h23M282 149v120M76 171v-18M76 171h5M292 173h-10M318 171h-36M292 194h-10M333 198h-15M282 209h4"/>
<path d="M283 211l-1-2M283 211h2M286 209l-1 2M299 209h1M300 208l-1 1M319 204h-1M320 213h-2M333 220h-15M288 222h-2M293 238v-9M293 229l-2-4-3-3M320 223h-2"/>
<path d="M76 246h5M288 245v-23M288 245h-2M288 245l3-3 2-4M318 241l2 1M76 264v-18M76 264h5M259 269h23M283 269h2M286 267v-58M99 299v-191M283 299h2"/>
<path d="M81 309v-201M99 303v6M99 309h-18M81 535v67M99 535v56M99 535h-18M984 538a100 100 0 0 1 77 98M76 580h5M149 576h133M282 576v18M283 576l-1 1M283 576h2"/>
<path d="M285 576v17M286 577v-1h-1M958 576l-12 2-11 3M960 576h-2M961 577l-12 1-10 4M961 578l-1-2M76 598v-18M76 598h5M283 593v-17M286 594v-17M288 581h-2M292 582h-3"/>
<path d="M293 597v-9M293 588l-2-4-3-3M871 591a100 100 0 0 1 113-53M925 589a59 59 0 0 0-20 30M927 586a60 60 0 0 0-24 33M941 593a5 5 0 0 0-7-4 5 5 0 0 0-1 7 5 5 0 0 0 8-2v-1M948 593a11 11 0 0 0-17-10 11 11 0 0 0-1 19 11 11 0 0 0 18-8v-1M991 584a60 60 0 0 0-33-8M991 584a60 60 0 0 1 30 52M99 600v2M226 609l1-1M227 611l-1-2"/>
<path d="M234 615l-3-1-3-2M239 613l-3 1-2 1M241 608v1M241 609l-1 2M288 604v-23M288 604h-2M288 604l3-3 2-4M326 614a10 10 0 0 0-8-1M1045 607a5 5 0 0 0-7-5 5 5 0 0 0-1 9 5 5 0 0 0 8-3v-1M81 621v29M99 621v29M211 624h-30"/>
<path d="M241 636a7 7 0 0 0-11-7 7 7 0 0 0-1 12 7 7 0 0 0 12-4v-1M318 631a10 10 0 0 0 7 0M330 620a10 10 0 0 0-4-6M1021 636a60 60 0 0 1-30 52M1061 636a100 100 0 0 1-77 97M211 647h-30M234 657h2l3 1 1 2 1 2M325 647h-7M325 654a10 10 0 0 0-7 0M903 652l2 6M905 652l2 6M76 673h5"/>
<path d="M81 669v67M99 669v2M226 662l1-2 2-2 2-1h3M227 663l-1-1M241 662v1M288 667h-2M293 674l-2-4-3-3M318 673h-25M318 672a10 10 0 0 0 9-2M941 678a5 5 0 0 0-7-4 5 5 0 0 0-1 8 5 5 0 0 0 8-3v-1M948 678a11 11 0 0 0-17-10 11 11 0 0 0-1 20 11 11 0 0 0 18-8v-2M955 670a10 10 0 0 0 12 0"/>
<path d="M1045 664a5 5 0 0 0-7-4 5 5 0 0 0-1 8 5 5 0 0 0 8-3v-1M76 691v-18M76 691h5M99 681v55M149 696h133M282 694v2M288 690v-23M288 690h-2M288 690l3-3 2-4M292 689h-3M293 683v-9M958 696l2-2 1-1"/>
<path d="M958 696a60 60 0 0 0 33-8M99 736h-18M984 733a100 100 0 0 1-113-52"/>
</g>
<g fill="none" stroke="#000" stroke-width=".6" stroke-linecap="butt">
<path d="M569 192h9v33h-9M578 201h14v15h-14M592 204h22v9h-22M614 207h35l31 1 30 1M710 209a4 4 0 0 1 6-4 4 4 0 0 1 1 7 4 4 0 0 1-7-2v-1M710 209h-30l-31 2h-35M108 276h1v24h-1zM109 276h1M110 276l3 3 2 4v9l-2 4-3 3M110 276v23M99 283h-20v9h20M109 299h1"/>
<path d="M394 314v17l1 1h14v-17M150 340v1M171 339v1M152 359v1M105 597l1 5M160 595h12l1 6 1 11-1 10-1 6h-12M821 595h1M821 595a17 17 0 0 0-15 13 17 17 0 0 0 9 18M822 595h-1M822 595a17 17 0 0 1 17 17 17 17 0 0 1-17 16M106 606v11M131 602h1v1l1 9-1 8v2l-1-1"/>
<path d="M173 619h34M173 604h34M207 604l1 1v7v6l-1 1M207 604v8v7M458 620h-12v32h12M485 620h12v32h-12M566 619h12v33h-12M801 607l-1 5 1 4M819 619h2M819 604h8h2l3 2 2 4v4l-2 3-4 2h-4M822 604h1M824 604h-3l-3 1-2 2-1 3v3l1 3 2 2 3 1"/>
<path d="M885 619h-12v33h12M961 617a6 6 0 0 1-6-10 6 6 0 0 1 11 0 6 6 0 0 1-5 10M106 621l-1 6M385 624h1M385 632a17 17 0 0 1 27-9 17 17 0 0 1-4 28 17 17 0 0 1-23-17M394 634a8 8 0 0 1 13-4 8 8 0 0 1-2 13 8 8 0 0 1-11-8M395 634a7 7 0 0 1 11-4 7 7 0 0 1-1 12 7 7 0 0 1-10-7M435 622h6v27h-6M578 628h14v15h-14M592 631h22v9h-22M614 638h35M614 634h35"/>
<path d="M649 634h2M649 634v4M651 638h-2M651 634l29 1 30 1M651 634v4M710 636h-30l-29 2M816 627l5 1M821 628h1M873 628h-35l-1 1v13l1 1h35M928 622h-6v27h6M976 624h1v2M105 645l1 5"/>
<path d="M106 654v11M385 648h1M815 644h1M816 644l2 1M816 644l4 1M816 644l-6 2-5 3-3 5-2 6 2 5 3 5 5 4 6 1M820 645l3 1 3 3M821 646l2 1M831 659v1M977 645v3h-1M106 669l-1 6M816 675h-1"/>
<path d="M818 675h-2M820 674l-4 1M823 672l-2 1M826 670l-3 3-3 1"/>
<circle cx="882" cy="607" r="12"/>
<circle cx="882" cy="607" r="11"/>
<circle cx="882" cy="607" r="5"/>
<circle cx="714" cy="636" r="4"/>
<circle cx="961" cy="636" r="17"/>
<circle cx="961" cy="636" r="8"/>
<circle cx="961" cy="636" r="5"/>
<circle cx="961" cy="636" r="4"/>
<circle cx="820" cy="660" r="3"/>
<circle cx="882" cy="664" r="12"/>
<circle cx="882" cy="664" r="11"/>
<circle cx="882" cy="664" r="5"/>
</g>
<g fill="none" stroke="#000" stroke-width=".54">
<path d="M1041 127v28M1083 136l-12 8M1041 160v4M1059 151l-12 7M1067 146l-4 2M858 162h14M876 162h5M885 162h14M903 162h5M912 162h14M930 162h5M939 162h14"/>
<path d="M957 162h5M966 162h14M985 162h4M994 162h13M1012 162h4M1021 162h13M1039 162h4M1041 169v28M1043 161l-2 1 1 2M1044 168l8 12M1048 162h28M402 199v18"/>
<path d="M1054 184h.1M1054 184l3 4M1059 192l7 12M68 209h14M86 209h5M95 209h14M114 209h4M123 209h14M141 209h5M150 209h14M169 209h4M178 209h14"/>
<path d="M197 209h4M206 209h14M224 209h5M233 209h14M252 209h4M261 209h14M279 209h3M286 209h14M305 209h4M314 209h13M332 209h4M341 209h13"/>
<path d="M359 209h4M368 209h14M386 209h5M395 209h14M413 209h5M422 209h14M440 209h5M449 209h14M468 209h4M477 209h13M495 209h4M504 209h13"/>
<path d="M522 209h4M531 209h14M549 209h5M558 209h14M576 209h5M585 209h14M603 209h5M613 209h13M631 209h4M640 209h13M658 209h4M667 209h14"/>
<path d="M685 209h5M694 209h14M712 209h9M714 202v14M402 221v5M402 230v17M402 252v4M402 261v17M402 283v4M402 292v17M402 313v5M402 322v18"/>
<path d="M79 358l-19 2M88 357h-4M112 354l-19 2M121 353l-4 1M145 350l-20 3M154 349l-5 1M177 347l-19 2M837 409v15M837 429v4M837 438v15M631 445h14M650 445h5"/>
<path d="M659 445h15M678 445h5M687 445h15M707 445h4M716 445h15M735 445h5M744 445h15M764 445h4M773 445h15M792 445h5M801 445h15M821 445h4"/>
<path d="M830 445h15M837 457v5M849 445h5M858 445h15M837 467v15M961 528v15M961 547v5M961 557v15M961 576v5M961 585v15M823 618l-2-2-1-2v-3v-2l2-2 2-2h2h3l2 2 2 2v2v3l-1 2-2 2h-3h-2M824 619h2"/>
<path d="M826 604h-2l-2 2-3 4v2v3l3 3M961 605v4M961 614v15M63 636h15M82 636h5M91 636h15M111 636h4M120 636h14M139 636h4M148 636h14M167 636h4M176 636h14"/>
<path d="M195 636h5M204 636h15M223 636h5M232 636h15M251 636h5M260 636h15M279 636h5M288 636h15M308 636h4M317 636h14M336 636h4M345 636h14"/>
<path d="M364 636h4M373 636h15M392 636h5M401 636h15M420 636h5M429 636h15M448 636h5M457 636h15M477 636h4M486 636h14M505 636h4M514 636h14"/>
<path d="M533 636h4M542 636h15M561 636h5M570 636h15M589 636h5M598 636h15M617 636h5M626 636h15M645 636h5M655 636h14M674 636h4M683 636h14"/>
<path d="M702 636h4M711 636h14M714 625v22M783 636h17M805 636h4M814 636h17M835 636h5M838 628v15M844 636h18M866 636h5M875 636h18M897 636h5"/>
<path d="M906 636h17M928 636h4M937 636h17M959 636h4M961 633v5M968 636h15M987 636h5M996 636h15M1016 636h4M1025 636h15M1045 636h4M1054 636h15"/>
<path d="M961 642v15M961 662v4M961 671v15M961 691v4M961 700v15M961 719v5M961 728v15"/>
</g>
<!-- layer: PIPE -->
<g fill="none" stroke="#000" stroke-width=".6" stroke-linecap="butt">
<path d="M401 335a23 23 0 0 1-23 23M401 332v3M403 335a25 25 0 0 1-25 25M403 332v3M222 341l11-1h13l132 18M223 342h10h13l132 18M208 611h16M208 612h16M224 611h13l13 2M224 612l13 1 13 1M224 611v1M250 613l152 22a.8 .8 0 0 1 1 1 .8 .8 0 0 1-1 0l-152-22"/>
<path d="M250 613v1M826 611h3l1 1-1 1-17 19M826 612h2M828 612l-18 19v2l3 1 6 2h18M375 631v2M812 632l3 1 6 1 16 1"/>
</g>
<path d="M827 613h2v1M828 611h-1l1 1M810 631h2v1M835 635v1" fill="none" stroke="#000" stroke-width=".54"/>
<!-- layer: PLANES -->
<path d="M320 742l5-3v6z" fill="#000"/>
<path d="M325 672v70M299 737h10v10h-10zM309 742h11M320 742l5-3v6z" fill="none" stroke="#000" stroke-width=".54"/>
<!-- layer: THREADS -->
<path d="M1013 589a5 5 0 0 0-8-4 5 5 0 0 0 0 8 5 5 0 0 0 7-3l1-1" fill="none" stroke="#000" stroke-width=".54" stroke-dasharray="11.9 3.6 1.2 2.4 1.2 3.6" stroke-linecap="butt"/>
<!-- layer: _1_CHAMFER -->
<g fill="none" stroke="#000" stroke-width=".54" stroke-dasharray="11.9 3.6 1.2 2.4 1.2 3.6" stroke-linecap="butt">
<path d="M366 217v-16M366 217l-1 1M366 201l-1-2M178 619v44M180 619v44M181 619v44M213 611v-3M216 611v-3M252 613v-5M255 613v-5M256 613v-5M258 614v-6"/>
<path d="M213 663v-51M216 663v-51M252 663v-48M255 663v-48M256 663v-48M258 663v-47"/>
</g>
<!-- layer: _1_ROUND -->
<path d="M211 624v23M211 624h-30M211 624h1l1-1M211 647h-30M213 648l-1-1h-1M325 647h-7" fill="none" stroke="#000" stroke-width=".54" stroke-dasharray="11.9 3.6 1.2 2.4 1.2 3.6" stroke-linecap="butt"/>
<g font-size="13">
<text x="1098" y="121">Ytcc</text>
<text x="1067" y="237">Xtcc</text>
<text x="820" y="382">Ztcc</text>
</g>
<g font-size="10.4">
<text x="771" y="516">D</text>
<text x="661" y="587">D</text>
<text x="1069" y="818">1003385500- AA</text>
</g>
<g font-size="9.8">
<text x="811" y="161">C</text>
<text x="993" y="241">C</text>
<text x="375" y="394">A-A</text>
<text x="375" y="406">B-B</text>
</g>
<g font-size="9.1">
<text x="409" y="122">5</text>
<text x="469" y="140">6</text>
<text x="558" y="140">6</text>
<text x="657" y="153">1</text>
<text x="495" y="305">6</text>
<text x="191" y="407">6</text>
<text x="270" y="417">3</text>
</g>
<g font-size="7.8">
<text x="563" y="18">UNCLASSIFIED</text>
<text x="938" y="789">UNCLASSIFIED WITH UNLIMITED DISTRIBUTION</text>
<text x="563" y="829">UNCLASSIFIED</text>
</g>
<g font-size="6.5">
<text x="1099" y="92">2.987</text>
<text x="1124" y="92">)</text>
<text x="294" y="117">(7.126</text>
<text x="324" y="117">)</text>
<text x="874" y="121">1</text>
<text x="407" y="130">1X</text>
<text x="871" y="128">REF</text>
<text x="468" y="148">1X</text>
<text x="557" y="148">1X</text>
<text x="655" y="161">1X</text>
<text x="751" y="161">SEE DETAIL</text>
<text x="1085" y="185">)</text>
<text x="647" y="240">(33.59</text>
<text x="677" y="240">)</text>
<text x="957" y="241">DETAIL</text>
<text x="947" y="250">SCALE</text>
<text x="982" y="250">20.000</text>
<text x="576" y="263">(80.85</text>
<text x="606" y="263">)</text>
<text x="494" y="313">1X</text>
<text x="339" y="394">SECTION</text>
<text x="190" y="415">1X</text>
<text x="268" y="425">1X</text>
<text x="768" y="488">)</text>
<text x="734" y="516">DETAIL</text>
<text x="725" y="524">SCALE</text>
<text x="760" y="524">20.000</text>
<text x="607" y="587">SEE DETAIL</text>
<text x="1092" y="588">C</text>
<text x="634" y="618">B</text>
<text x="1084" y="638">(23 )</text>
<text x="661" y="664">3.175</text>
<text x="686" y="664">)</text>
<text x="507" y="705">130</text>
<text x="528" y="705">2</text>
<text x="510" y="729">(131 )</text>
<text x="302" y="744">A</text>
<text x="939" y="819">DO NOT SCALE</text>
<text x="987" y="819">A0</text>
</g>
<g font-size="6.4">
<text x="81" y="15">8</text>
<text x="225" y="13">7</text>
<text x="368" y="13">6</text>
<text x="491" y="13">5</text>
<text x="692" y="15">4</text>
<text x="810" y="13">3</text>
<text x="959" y="14">2</text>
<text x="1110" y="15">1</text>
<text x="5" y="51">H</text>
<text x="1178" y="50">H</text>
<text x="5" y="158">G</text>
<text x="1178" y="157">G</text>
<text x="6" y="263">F</text>
<text x="1179" y="262">F</text>
<text x="6" y="370">E</text>
<text x="1179" y="370">E</text>
<text x="6" y="473">D</text>
<text x="1179" y="472">D</text>
<text x="5" y="580">C</text>
<text x="1178" y="579">C</text>
<text x="6" y="685">B</text>
<text x="1179" y="684">B</text>
<text x="1179" y="792">A</text>
<text x="6" y="792">A</text>
<text x="813" y="833">3</text>
<text x="1115" y="833">1</text>
<text x="83" y="836">8</text>
<text x="227" y="834">7</text>
<text x="369" y="834">6</text>
<text x="493" y="834">5</text>
<text x="696" y="835">4</text>
<text x="962" y="834">2</text>
</g>
<text font-size="6" x="1002" y="819">14067</text>
<text font-size="4.6" x="428" y="839">ELM-U RELEASE, 11/29/2017 2:44 PM, DOC. NUM.:1003385500, REV.:AA, UNCLASSIFIED WITH UNLIMITED DISTRIBUTION, CONFIG. STATUS:</text>
<g font-size="3.9">
<text x="936" y="811">SHEET</text>
<text x="956" y="811">2 OF</text>
<text x="968" y="811">3</text>
</g>
<g font-size="3.2">
<text x="986" y="810">SIZE</text>
<text x="998" y="810">CAGE CODE</text>
<text x="1030" y="810">DWG. NO.</text>
<text x="1160" y="810">REV.</text>
</g>
</svg>
